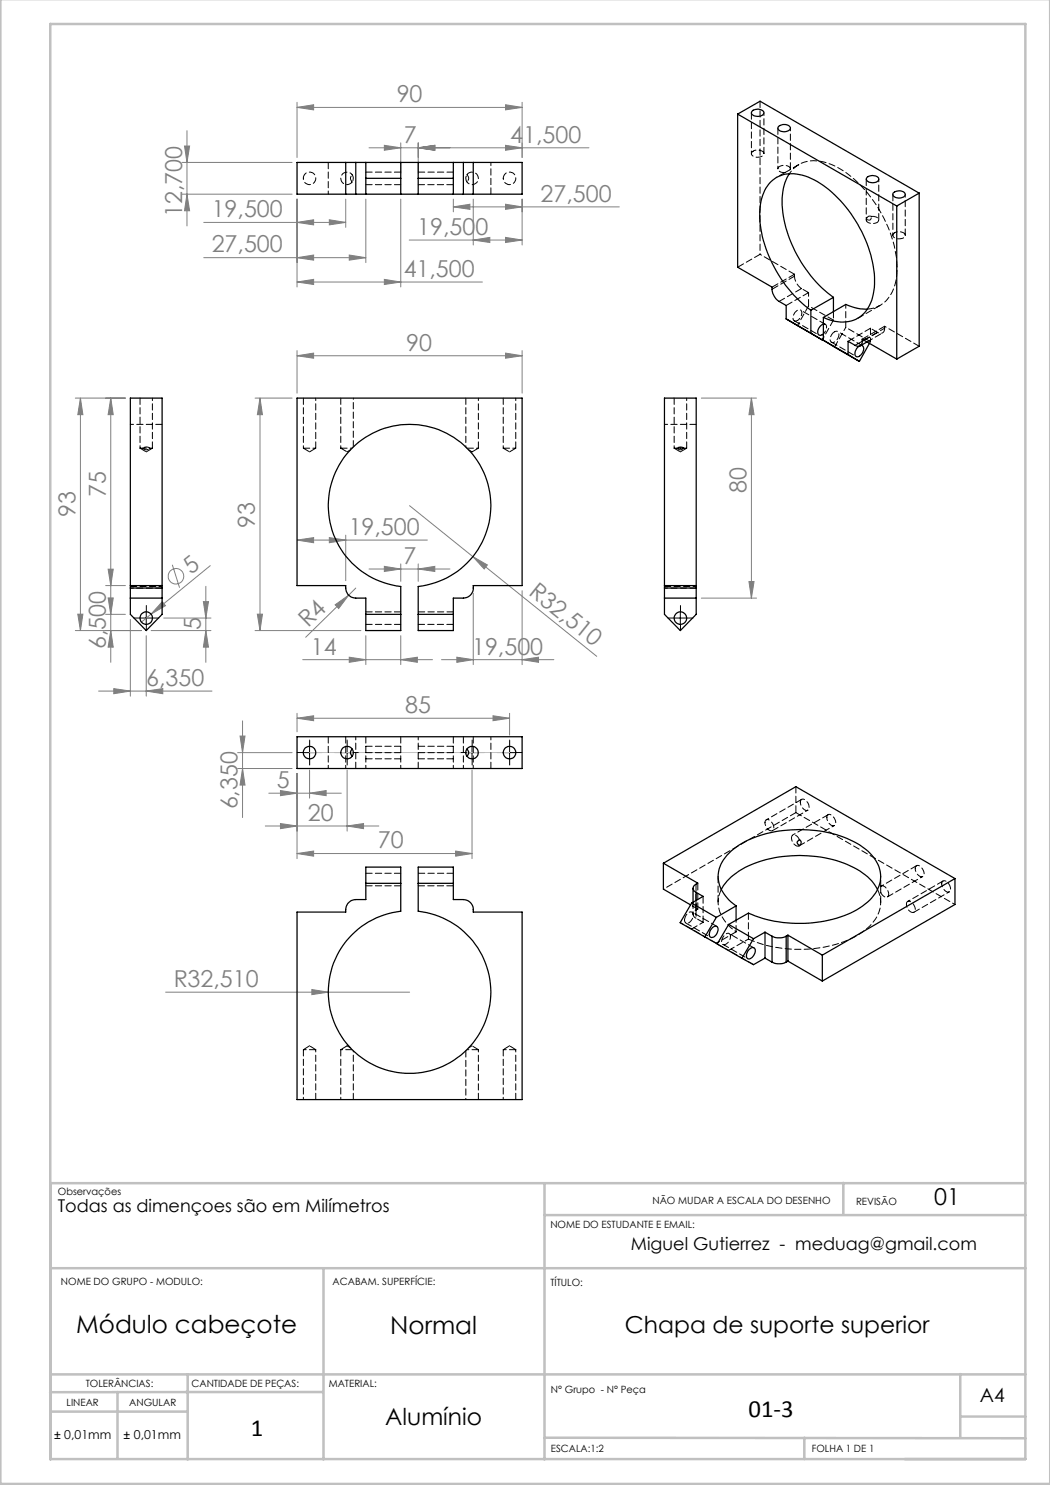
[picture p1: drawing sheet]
<svg xmlns="http://www.w3.org/2000/svg" width="210mm" height="297mm" viewBox="0 0 210 297" stroke-linecap="round" stroke-linejoin="round" font-family="sans-serif">
<g fill="none" stroke="#808080" stroke-width=".2">
<path d="M36.4 38.8h22M36.4 32.5h22M36.9 29.2h1l-.5 3.3zM37.4 38.8l.5 3.4h-1zM37.4 26.1v19.1M59.4 21.5l3.3-.5v1zM59.4 20.5v11M59.4 39.8v17.6M59.4 21.5h45M69.1 39.8v5.7M73.2 39.8v12.7M73.8 29.6h44"/>
<path d="M76.9 29.1l3.3 .5-3.3 .5zM80.2 28.6v6.1M80.2 39.8v17.6M83.6 29.6l3.4-.5v1zM83.6 28.6v6.1M90.7 39.8v2.6M94.7 39.8v9.2M101.1 21l3.3 .5-3.3 .5zM101.1 29.1l3.3 .5-3.3 .5zM104.4 20.5v11M104.4 39.8v9.2M40.7 51.5h32.5"/>
<path d="M40.7 44.5h28.4M59.4 51.5l3.3-.5v1zM59.4 56.4l3.3-.5v1zM59.4 44.5l3.3-.5v1zM59.4 56.4h37.1M65.9 44l3.2 .5-3.2 .5zM69.8 51l3.4 .5-3.4 .5zM76.9 55.9l3.3 .5-3.3 .5zM81.8 48h22.6M90.7 41.4l3.3-.6v1.1zM90.7 41.4h33.2M94.7 48l3.3-.5v1z"/>
<path d="M101.1 40.8l3.3 .6-3.3 .5zM101.1 47.5l3.3 .5-3.3 .5zM15.1 79.6h10M16.1 79.6l.5 3.3h-1zM16.1 79.6v46.5M22.2 79.6l.4 3.3h-1zM22.2 79.6v52.9M51 79.6h7.4M52 79.6l.5 3.3h-1zM52 79.6v46.5M59.4 71.2l3.3-.6v1zM59.4 70.1v8.5"/>
<path d="M59.4 71.2h45M101.1 70.6l3.3 .6-3.3 .4zM104.4 70.1v8.5M140.3 79.6h11M150.3 79.6l.5 3.3h-1zM150.3 79.6v40M21.1 117.1h4M21.6 113.8h1l-.4 3.3zM21.6 119.6h1l-.4 3.3zM34.5 113l1.4 4.5M41.2 117.3v15.2M42.1 113.1l-11.9 9.7"/>
<path d="M59.4 108l3.3-.5v1zM59.4 108h26.1M65.9 107.5l3.2 .5-3.2 .5zM69.1 107v9.1M69.7 119l-8.6 8.5M71.2 117.6l-1.5 1.4M73.8 113.8h16.2M76.9 113.3l3.3 .5-3.3 .5zM80.2 112.8v3.5M81.9 101.1l12.7 10.2M83.6 113.8l3.4-.5v1zM83.6 112.8v3.5"/>
<path d="M94.6 111.3l2.9 1.7-.7 .8zM94.6 111.3l24.7 20M94.7 118.6v14.3M104.4 118.1v14.8M140.3 119.6h11M149.8 116.3h1l-.5 3.3zM15.1 126.1h13.2M15.6 122.8h1l-.5 3.3zM19.7 138.2h22.7M21.1 122.9h4M22.2 126.1l.4 3.3h-1zM22.8 137.7l3.3 .5-3.3 .5z"/>
<path d="M26.1 123.9v15.3M29.2 138.2l3.4-.5v1zM29.2 127.1v12.1M30.2 122.8l-1.9 1.6M30.2 126.1h12M32.5 120.3l.6 .8-2.9 1.7zM32.7 123.6h9.5M40.7 120.3h1l-.5 3.3zM41.2 126.1l.5 3.3h-1zM51 126.1h21.2M51.5 122.8h1l-.5 3.3zM60.5 131.9h26"/>
<path d="M67 121l2.7-2-2 2.7zM69.8 131.4l3.4 .5-3.4 .6zM73.2 127.1v5.8M80.2 131.9l3.3-.5v1.1zM80.2 127.1v5.8M88.3 131.9h22.5M91.4 131.4l3.3 .5-3.3 .6zM104.4 131.9l3.3-.5v1.1zM47.5 150.5h10.9M47.5 153.7h10.9M48 147.2h1l-.5 3.3zM48.5 153.7l.5 3.3h-1z"/>
<path d="M48.5 144.2v19.3M53.8 158.6h14.5M56.1 158.1l3.3 .5-3.3 .5zM59.4 143.6l3.3-.4v.9zM59.4 142.7v3.7M59.4 154.7v17M59.4 143.6h42.5M61.9 158.6l3.3-.5v1zM61.9 154v5.6M69.4 154v12.2M94.4 154v17.7M98.6 143.2l3.3 .4-3.3 .5z"/>
<path d="M101.9 142.7v4.3M53.1 165.2h22.7M56.1 164.7l3.3 .5-3.3 .5zM59.4 170.7l3.3-.5v1zM59.4 170.7h35M69.4 165.2l3.3-.5v1zM91.1 170.2l3.3 .5-3.3 .5zM33.1 198.4h48.8M62.4 197.9l3.3 .5-3.3 .5z"/>
<circle cx="35.2" cy="115.2" r="1.56"/>
</g>
<g fill="none" stroke="#000" stroke-width=".2" stroke-dasharray="15.2 1.3 1.3 1.3">
<path d="M28 123.6h-1.2M29.3 122.4v-1.3M29.3 124.9v1.2M30.5 123.6h1.3M134.8 123.6h-1.2M136.1 122.4v-1.3M136.1 124.9v1.2M137.3 123.6h1.3M60.7 150.5h-1.3M61.9 149.3v-1.3M61.9 151.8v1.2M63.2 150.5h1.2"/>
<path d="M68.2 150.5h-1.3M69.4 149.3v-1.3M69.4 151.8v1.2M70.7 150.5h1.2M93.2 150.5h-1.3M94.4 149.3v-1.3M94.4 151.8v1.2M95.7 150.5h1.2M100.7 150.5h-1.3M101.9 149.3v-1.3M101.9 151.8v1.2M103.2 150.5h1.2"/>
</g>
<path d="M28 123.6h2.5M29.2 122.4v2.5M134.8 123.6h2.5M136.1 122.4v2.5M60.7 150.5h2.4M61.9 149.3v2.5M68.2 150.5h2.5M69.4 149.3v2.5M93.2 150.5h2.5M94.4 149.3v2.5M100.6 150.5h2.6M101.9 149.3v2.5" fill="none" stroke="#000" stroke-width=".2"/>
<path d="M61.9 150.5h40" fill="none" stroke="#c0c0c0" stroke-width=".2" stroke-dasharray="15.2 1.3 1.3 1.3" stroke-dashoffset="6.7"/>
<g fill="none" stroke="#c0c0c0" stroke-width=".5">
<path d="M.1 -.1v296.9h209.9v-296.9M10.1 4.8h195v287h-195zM108.9 236.6v55.3M168.7 236.6v6.3M205.1 236.6h-195v55.3M10.1 253.6h195M64.7 253.6v38.3M108.9 243h96.2M10.4 274.9h194.7M23.5 278.4v13.3M37.3 278.4h27.3M37.5 278.4h-27.5"/>
<path d="M37.5 274.9v17M192.1 274.8v12.7M10.2 282.3h27.3M108.9 287.5l96.2 .2M160.9 287.5v4.3M192.1 283.3h13"/>
</g>
<g fill="#808080">
<path d="M62.4 197.9l3.3 .5-3.3 .5z"/>
<path d="M32.5 120.3l.6 .8-2.9 1.7z"/>
<path d="M67 121l2.7-2-2 2.7z"/>
<path d="M94.6 111.3l2.9 1.7-.7 .8z"/>
<path d="M104.4 131.9l3.3-.5v1.1zM91.4 131.4l3.3 .5-3.3 .6z"/>
<path d="M80.2 131.9l3.3-.5v1.1zM69.8 131.4l3.4 .5-3.4 .6zM101.1 21l3.3 .5-3.3 .5zM59.4 21.5l3.3-.5v1zM69.8 51l3.4 .5-3.4 .5zM59.4 51.5l3.3-.5v1zM76.9 55.9l3.3 .5-3.3 .5zM59.4 56.4l3.3-.5v1zM61.9 158.6l3.3-.5v1zM56.1 158.1l3.3 .5-3.3 .5zM69.4 165.2l3.3-.5v1zM56.1 164.7l3.3 .5-3.3 .5zM91.1 170.2l3.3 .5-3.3 .5zM59.4 170.7l3.3-.5v1zM98.6 143.2l3.3 .4-3.3 .5zM59.4 143.6l3.3-.4v.9z"/>
<path d="M59.4 71.2l3.3-.6v1zM101.1 70.6l3.3 .6-3.3 .4zM59.4 44.5l3.3-.5v1zM65.9 44l3.2 .5-3.2 .5zM76.9 29.1l3.3 .5-3.3 .5zM83.6 29.6l3.4-.5v1zM83.6 29.6l3.4-.5v1zM101.1 29.1l3.3 .5-3.3 .5zM90.7 41.4l3.3-.6v1.1zM101.1 40.8l3.3 .6-3.3 .5zM94.7 48l3.3-.5v1zM101.1 47.5l3.3 .5-3.3 .5z"/>
<path d="M76.9 113.3l3.3 .5-3.3 .5zM83.6 113.8l3.4-.5v1z"/>
<path d="M22.8 137.7l3.3 .5-3.3 .5zM29.2 138.2l3.4-.5v1z"/>
<path d="M65.9 107.5l3.2 .5-3.2 .5zM59.4 108l3.3-.5v1z"/>
<path d="M51.5 122.8h1l-.5 3.3zM52 79.6l.5 3.3h-1zM37.4 38.8l.5 3.4h-1zM36.9 29.2h1l-.5 3.3zM41.2 126.1l.5 3.3h-1zM40.7 120.3h1l-.5 3.3z"/>
<path d="M150.3 79.6l.5 3.3h-1zM149.8 116.3h1l-.5 3.3zM16.1 79.6l.5 3.3h-1zM15.6 122.8h1l-.5 3.3zM22.2 79.6l.4 3.3h-1zM21.6 113.8h1l-.4 3.3zM21.6 119.6h1l-.4 3.3zM22.2 126.1l.4 3.3h-1zM48 147.2h1l-.5 3.3zM48.5 153.7l.5 3.3h-1z"/>
</g>
<g fill="none" stroke="#000" stroke-width=".25">
<path d="M69.1 38.8h2.1M69.1 32.5h2.1M69.1 32.5h-9.7v6.3h9.7M69.1 32.5v6.3M71.2 38.8h9M71.2 32.5h9M71.2 32.5v6.3M73.2 32.5v6.3M73.2 35.7h7M80.2 38.8h3.4M80.2 32.5h3.4M80.2 32.5v6.3"/>
<path d="M83.6 32.5v6.3M83.6 38.8h9.1M83.6 35.7h7.1M83.6 32.5h9.1M90.7 32.5v6.3M92.7 38.8h2M92.7 32.5h2M92.7 32.5v6.3M94.7 32.5h9.7v6.3h-9.7M94.7 32.5v6.3M147.5 22.8v30.6l6.9 4a3.2 3.2 0 0 0 1.4 2.9l1.4 .8v2.7M147.5 22.8l31.9 18.4"/>
<path d="M147.5 22.8l4.5-2.6 31.8 18.4M150.5 22.2a1.59 1.59 0 0 1 2.3 .3 1.41 1.41 0 0 1-2.2 .5l-.3-.3zM155.8 25.2a1.58 1.58 0 0 1 2.3 .4 1.43 1.43 0 0 1-2.2 .5l-.3-.5zM157.9 34.7a12.9 12.9 0 0 0-.9 10.1 26.3 26.3 0 0 0 9.7 14.7M173.5 35.4a1.66 1.66 0 0 1 2.3 .4 1.36 1.36 0 0 1-2.2 .5l-.4-.5zM178.6 38.6a1.57 1.57 0 0 1 2.4 .2 1.24 1.24 0 0 1-1.7 .7 .67 .67 0 0 1-.7-.9zM183.8 38.6l-4.4 2.6M183.8 38.6v30.6l-4.4 2.6M166.7 59.5l-4.5 2.6M166.7 59.5v2.8M179.4 41.2v30.6M59.4 79.6h45v37.5h-9.7a2.08 2.08 0 0 1-2 2.5h-2v6.5h-7.1v-8.8a16.3 16.3 0 0 0 12.1-24.8 16.3 16.3 0 0 0-27.6 0 16.3 16.3 0 0 0 12.1 24.8v8.8h-7v-6.5h-2a2.11 2.11 0 0 1-2.1-2.5h-9.7z"/>
<path d="M157.2 63.8l5 2.8M157.2 63.8l7.2 4.2M162.2 62.1a26 26 0 0 1-10.3-18.5 9.2 9.2 0 0 1 2.6-7.5 7.1 7.1 0 0 1 7.7-.4 24.2 24.2 0 0 1 11.2 13 17.3 17.3 0 0 1 1 11.3 6.1 6.1 0 0 1-8 4.1l-1.7-.6M162.2 62.1v4.5M162.2 66.6l2.2 1.4M164.7 64.8a1.46 1.46 0 0 0-.9 2.2l.3 .1 .6-.3M164.7 68l4.9 2.9M164.7 63.5v4.5M164.7 68l7.2 4.3M164.7 67.6l-.3 .4M169.6 70.9l2.3 1.4M172.2 69.1a.76 .76 0 0 1 .6 .5 .76 .76 0 0 1-.2 .8 1.04 1.04 0 0 1-1.5 .8 1.6 1.6 0 0 1 .7-2"/>
<path d="M172.4 68.3a.86 .86 0 0 1-.4 .9 .86 .86 0 0 1-1-.1l-1.4-.8v2.6M172.4 68.3v-.5l7 4M172.8 68l-.4 .3M173.4 68.4l-1.4 .8M173.5 61.8a8.9 8.9 0 0 1-4.3-.9l-4.5 2.6M173.9 68.7l-2 3.6M26.1 117.6v2M26.1 117.1h6.3M26.1 117.6v-38h6.3v38M26.1 119.6h6.3M26.1 117.6h6.3M26.1 119.6v3.3l3.1 3.2 3.2-3.2v-3.3"/>
<path d="M32.4 117.6v2M132.9 117.6v2M132.9 117.1h6.3M132.9 117.6v-38h6.3v38M132.9 119.6h6.3M132.9 119.6v3.3l3.2 3.2 3.1-3.2v-3.3M132.9 117.6h6.3M139.2 117.6v2M73.2 122.9h7M83.6 122.9h7.1M59.4 147.4h45v6.3h-45zM70.4 149.8l-.3 .6 .3 .9"/>
<path d="M93.4 149.8l.3 .6-.3 .9M73.2 176.7h7M83.6 176.7h7.1M132.7 172.6l6.9 4a1.01 1.01 0 0 0-.8 1.6l.4 .3M132.7 172.6l26.5-15.3 31.8 18.4M132.7 172.6v5.2l5.4 3.2M138.6 177.7v2.7M139.2 178.5l1.4 .8-2.3 1.3M139.2 178.5v1.6M144.3 177.9a13.3 13.3 0 0 1 8.2-5.8 25.9 25.9 0 0 1 18.9 1.7 10 10 0 0 1 4.1 4.1M159.9 167.9a.69 .69 0 0 1 0 1.2l-.5-.6zM191 175.7l-26.5 15.3"/>
<path d="M191 175.7v5.2l-26.5 15.3M59.4 182.4h9.7a2.08 2.08 0 0 1 2.1-2.5h2v-6.5h7v8.8a16.3 16.3 0 0 0-12.4 24.3 16.3 16.3 0 0 0 27.2 1.5 16.3 16.3 0 0 0-9.7-25.5l-1.7-.3v-8.8h7.1v6.5h2a2.07 2.07 0 0 1 2 2.5h9.7v37.5h-45zM138.3 180.6l5 2.9M138.3 180.6l-2.3 3.9 5 2.9M141 187.4l2.3 1.3 .4-.3M142.5 185.5a.66 .66 0 0 1 1-.1 .66 .66 0 0 1 0 1 1.12 1.12 0 0 1-1.5 1 1.66 1.66 0 0 1 .5-1.9zM143.3 183.5l-2.3 3.9M145.7 184.9l5 2.8M145.7 184.9l-2.3 3.9 5 2.9M147.2 181.2a7.2 7.2 0 0 1-3.5-6.9 8.9 8.9 0 0 1 4.7-5.6 25.2 25.2 0 0 1 23.6 .3 7.7 7.7 0 0 1 4.1 6.8 8.5 8.5 0 0 1-4.7 6.1 25.8 25.8 0 0 1-21.7 .7l-4 2.3M147.2 181.2l-3.9 2.3M147.2 181.2v2.8"/>
<path d="M149.8 189.9a.7 .7 0 0 1 1-.3 .7 .7 0 0 1 .2 1.1 1.3 1.3 0 0 1-1.5 1 1.39 1.39 0 0 1 .3-1.8zM150.7 187.7l-2.3 4M153 186.4l1.4 .9M153 186.4l-2.3 1.3M153 186.4v5.2M153 191.6l-2.3 1.3-2.3-1.2M153 191.6l1.4 .8M154.4 187.3a3.3 3.3 0 0 0 2.8 0M154.4 192.4a3.3 3.3 0 0 0 2.8 0M154.4 187.3v5.1M157.2 187.3v5.1M157.6 187l6.9 4"/>
<path d="M157.6 187l-.4 .3M157.6 192.2l6.9 4M157.6 187v5.2M157.6 192.2l-.4 .2M164.5 191v5.2"/>
<circle cx="29.2" cy="123.6" r="1.25"/>
<circle cx="136.1" cy="123.6" r="1.24"/>
<circle cx="61.9" cy="150.5" r="1.25"/>
<circle cx="69.4" cy="150.5" r="1.25"/>
<circle cx="94.4" cy="150.5" r="1.25"/>
<circle cx="101.9" cy="150.5" r="1.27"/>
</g>
<g fill="none" stroke="#000" stroke-width=".2" stroke-dasharray="1.3 .6">
<path d="M60.7 35.7a1.25 1.25 0 0 1 1.8-1.1 1.25 1.25 0 0 1 .3 2 1.25 1.25 0 0 1-2.1-.5v-.4M65.7 32.5v6.3M70.4 34.9a1.22 1.22 0 0 1 0 1.5M70.4 36.4l-.3-.6 .3-.9M70.4 36.4a1.25 1.25 0 0 1-1.8 .2 1.25 1.25 0 0 1 0-1.9 1.25 1.25 0 0 1 1.8 .2M73.2 36.9h7M80.2 34.4h-7M83.6 36.9h7.1M90.7 34.4h-7.1M93.4 36.4a1.22 1.22 0 0 1 0-1.5M93.4 34.9l.3 .6-.3 .9M93.4 34.9a1.25 1.25 0 0 1 1.9-.2 1.25 1.25 0 0 1 0 1.9 1.25 1.25 0 0 1-1.9-.2"/>
<path d="M98.2 38.8v-6.3M100.6 35.7a1.25 1.25 0 0 1 1.8-1.2 1.25 1.25 0 0 1 .3 2.1 1.25 1.25 0 0 1-2-.7l-.1-.2M150.3 22.6v8.1M150.6 30.2a.61 .61 0 0 0-.3 .8 .61 .61 0 0 0 .7 .4 1.41 1.41 0 0 0 1.8-.7 1.54 1.54 0 0 0-2.2-.5M152 20.2v30.7M152.8 30.7v-8.1M155.6 25.6v8.2M157 34.5l1.1-.6M157 34.5l-1.7 1M158.1 33.9a1.37 1.37 0 0 0-2.1-.6 .63 .63 0 0 0-.4 .7 .63 .63 0 0 0 .7 .5h.7M158.1 33.8v-8.2M159.8 32.9l-1.8 1"/>
<path d="M173.2 35.8v8.2M178.6 38.9v8.2M152 50.9l-4.5 2.5M158.9 54.9l-6.9-4M158.9 54.9l-4.5 2.5M158.9 55.2l-4.5 2.7M158.9 55.2v-.3M160.3 57.7a3.2 3.2 0 0 1-1.4-2.5M161.7 58.5l-4.5 2.6M161.7 58.5l-1.4-.8M173.3 43.9a1.07 1.07 0 0 0 1.5 .8 .72 .72 0 0 0 .8-.3 .72 .72 0 0 0 0-.8l-.4-.2-.9-.1M173.3 43.9l.7 .1 .3-.7"/>
<path d="M174.3 43.3a.69 .69 0 0 0-1 .6M175.8 44v-8.2M178.9 46.6a.6 .6 0 0 0-.3 .7 .6 .6 0 0 0 .7 .4 1.3 1.3 0 0 0 1.7-.7 1.51 1.51 0 0 0-2.1-.4M181 47.1v-8.2M28 79.6v10M60.7 79.6v10M68.2 79.6v10M93.2 79.6v9.8M100.6 79.6v10M134.8 79.6v10M155.8 60.3l4.5-2.6M158.9 64.2l4.9 2.8"/>
<path d="M159.5 64.1a.57 .57 0 0 1-.7 0 .57 .57 0 0 1-.2-.7 1.51 1.51 0 0 1 1.4-1.4 1.34 1.34 0 0 1-.5 2.1M161.7 61.2l-2.2 3.9M161.7 61.2v-2.7M164.7 64.8a.54 .54 0 0 1 .6 .2 .54 .54 0 0 1 0 .7l-.1 .4-.5 .7M165.1 64.9l-5-2.9M166.3 68.4l4.9 2.9M166.7 64l-2 3.6M166.7 62.3v1.7M166.7 64l-5-2.8M166.9 66.4a1.54 1.54 0 0 0-.7 2 1.3 1.3 0 0 0 1.5-1.2 .62 .62 0 0 0 0-.7 .62 .62 0 0 0-.6-.2l-.2 .1M166.9 69.4l2.3-3.9M169.2 65.5v-4.6"/>
<path d="M171.6 63.7l4.4-2.6M172.2 69.1l-.4 .1M172.5 69.1l-5-2.8M172.8 68l4.1-2.4M173.4 68.4l3.1-1.8M173.5 61.8a6 6 0 0 0 5.5-5 19.9 19.9 0 0 0-2.2-13 23.7 23.7 0 0 0-10.1-10.7 7.1 7.1 0 0 0-7.7 .4l-1.1 1.2M173.9 68.7l.2-.4M174.1 65.6l-4.5 2.7M174.1 65.6v2.7M174.1 68.3l-4.9-2.8M175.5 66.5l-4.5 2.6M175.5 66.5l-1.4-.9"/>
<path d="M176.9 65.3l-4.5 2.5M176.9 65.3v.3M176.9 65.6a.87 .87 0 0 1-.4 1 .87 .87 0 0 1-1-.1M183.8 69.2l-6.9-3.9M28 89.6h2.5M28 89.6l1.2 .8M28.5 89.6l.6 .4 .9-.4M29.2 90.4l1.3-.8M30 89.6a1.22 1.22 0 0 0-1.5 0M30.5 89.6v-10M32.4 84.9h-6.3M60.7 89.6h2.4"/>
<path d="M60.7 89.6l1.2 .8M61.9 90.4l1.2-.8M63.1 89.6v-10M68.2 89.6h2.2M68.2 89.6l1.2 .8M69.4 90.4l.7-.4M70.7 89.4v-9.8M93.4 89.6h2.3M93.7 90l.7 .4M94.4 90.4l1.3-.8M95.7 89.6v-10M100.6 89.6h2.6"/>
<path d="M100.6 89.6l1.3 .8M101.9 90.4l1.3-.8M103.2 89.6v-10M134.8 89.6h1.3M134.8 89.6l1.3 .8M135.4 89.6l.5 .4 .9-.4M136.1 89.6h1.2M136.1 90.4l1.2-.8M136.8 89.6a1.17 1.17 0 0 0-1.4 0M137.3 89.6v-10M139.2 84.9h-6.3M26.1 117.3h6.3"/>
<path d="M32.4 117.6h-6.3M132.9 117.3h6.3M139.2 117.6h-6.3M73.2 124.9h7M80.2 122.4h-7M83.6 124.9h7.1M90.7 122.4h-7.1M65.7 147.4v6.3M69.1 147.4v6.3M71.2 153.7v-6.3M73.2 147.4v6.3M73.2 151.8h7"/>
<path d="M80.2 147.4v6.3M80.2 150.5h-7M80.2 149.3h-7M83.6 153.7v-6.3M83.6 151.8h7.1M90.7 147.4v6.3M90.7 150.5h-7.1M90.7 149.3h-7.1M92.7 147.4v6.3M94.7 147.4v6.3M98.2 153.7v-6.3M159.2 157.3v5.2"/>
<path d="M160.3 159.9l-7.1 4.1M73.2 177.2h7M80.2 174.7h-7M83.6 177.2h7.1M90.7 174.7h-7.1M143.6 175.3v5.2M144.3 177.9a6.1 6.1 0 0 0 1.5 7.3l1.4 1.2M153 164.5a.6 .6 0 0 1 .5-.6 .6 .6 0 0 1 .7 .3 1.32 1.32 0 0 1 .2 2 1.51 1.51 0 0 1-1.4-1.7M154.5 166.1l7.1-4.1M159.2 162.5l31.8 18.4M159.2 162.5l-26.5 15.3M159.8 169.2l7.1-4.1"/>
<path d="M159.9 169.1a1.36 1.36 0 0 1-1.6-1.5 .62 .62 0 0 1 .5-.7 .62 .62 0 0 1 .7 .4l.4 .6M160.1 160.4a.61 .61 0 0 1 .4-.6 .61 .61 0 0 1 .7 .4 1.37 1.37 0 0 1 .3 1.9 1.56 1.56 0 0 1-1.4-1.7M165.4 163.5a.55 .55 0 0 1 .3-.6 .55 .55 0 0 1 .7 .2 1.36 1.36 0 0 1 .4 2 1.51 1.51 0 0 1-1.4-1.6M165.6 162.9l-7.1 4.1M176.1 177.3v1.2M176.1 177.3a1.08 1.08 0 0 1 1.5 .9 .69 .69 0 0 1 .1 .9 .69 .69 0 0 1-.8 .2l-.8-.8M176.1 177.3v-2M177.5 179.4l7-4.1M183.1 173.7a.61 .61 0 0 1 .4-.6 .61 .61 0 0 1 .7 .3 1.32 1.32 0 0 1 .3 1.9 1.51 1.51 0 0 1-1.4-1.6M183.3 173.1l-7.1 4.1M188.3 176.8a.61 .61 0 0 1 .5-.7 .61 .61 0 0 1 .7 .4 1.17 1.17 0 0 1 .2 1.9 1.69 1.69 0 0 1-1.4-1.6M188.6 176.2l-7.1 4.1"/>
<path d="M136.9 184a1.51 1.51 0 0 1 1.5-1.6 1.41 1.41 0 0 1-.6 2.2 .56 .56 0 0 1-.6 0 .56 .56 0 0 1-.3-.6M137.2 184.6l4.9 2.9M138.3 185.8l-2.3-1.3M138.3 185.8l2.3-1.3M138.6 180.4v2.4M139.2 182v-5.2M139.2 183.7a.85 .85 0 0 1-.6-.9 .85 .85 0 0 1 .6-.8M139.2 182l.4-.2M139.2 180.1v3.6M139.6 181.8v-5.2M139.6 181.8l-1.5-.8M140.6 184.5v-5.2"/>
<path d="M140.6 184.5l-1.4-.8M143.3 188.7l-5-2.9M143.4 185.3l-5-2.9M143.4 188.8l2.3 1.3M144.6 188.9l4.9 2.8M145.7 190.1l4-2.3M146.1 187.3a.6 .6 0 0 0-.5-.7 .6 .6 0 0 0-.7 .4 1.32 1.32 0 0 0-.3 1.9 1.51 1.51 0 0 0 1.5-1.6M147.2 186.4v-2.4M147.2 186.4l-3.5 2M149.7 182.6v5.2M149.7 187.8a25.8 25.8 0 0 0 21.7-.7 8.3 8.3 0 0 0 4.7-6.6l-.2-1.5-.4-1.1M150.7 192.9l-5-2.8"/>
<path d="M150.8 189.6l-5-2.9M176.1 180.5v-2M181.3 180.9a.55 .55 0 0 1 .3-.7 .55 .55 0 0 1 .7 .2 1.36 1.36 0 0 1 .4 2.1 1.51 1.51 0 0 1-1.4-1.6M182.8 182.5l7.1-4.1M60.7 209.9v10M61.9 209.2l-1.2 .7M63.1 209.9h-2.4M63.1 219.9v-10M63.1 209.9l-1.2-.7M68.2 209.9v10M69.4 209.2l-1.2 .7M70.1 209.6l-.7-.4"/>
<path d="M70.4 209.9h-2.2M70.7 219.9v-9.8M93.2 210.1v9.8M94.4 209.2l-.7 .4M95.7 209.9h-2.3M95.7 219.9v-10M95.7 209.9l-1.3-.7M100.6 209.9v10M101.9 209.2l-1.3 .7M103.2 209.9h-2.6M103.2 219.9v-10M103.2 209.9l-1.3-.7"/>
</g>
<g font-size="4.9">
<text x="15.2" y="266.6">Módulo cabeçote</text>
<text x="78.1" y="266.8">Normal</text>
<text x="50.2" y="287.3">1</text>
<text x="149.7" y="283.4">01-3</text>
</g>
<g font-size="4.7" fill="#808080">
<text x="79.3" y="20.4">90</text>
<text x="80.8" y="28.5">7</text>
<text x="102" y="28.5">41,500</text>
<text x="108.1" y="40.3">27,500</text>
<text x="36.4" y="43.4" transform="rotate(-90 36.4 43.4)">12,700</text>
<text x="42.3" y="43.4">19,500</text>
<text x="83.4" y="47">19,500</text>
<text x="42.3" y="50.5">27,500</text>
<text x="80.7" y="55.4">41,500</text>
<text x="81.3" y="70.1">90</text>
<text x="21.1" y="99.3" transform="rotate(-90 21.1 99.3)">75</text>
<text x="149.3" y="98.6" transform="rotate(-90 149.3 98.6)">80</text>
<text x="15.1" y="103.4" transform="rotate(-90 15.1 103.4)">93</text>
<text x="51" y="105.7" transform="rotate(-90 51 105.7)">93</text>
<text x="69.7" y="107">19,500</text>
<text x="80.7" y="112.8">7</text>
<text x="38.3" y="115" transform="rotate(-39 38.3 115)">5</text>
<text x="105.6" y="118.9" transform="rotate(39 105.6 118.9)">R32,510</text>
<text x="61.6" y="125.7" transform="rotate(-44 61.6 125.7)">R4</text>
<text x="21.1" y="129.9" transform="rotate(-90 21.1 129.9)">6,500</text>
<text x="40.2" y="126.1" transform="rotate(-90 40.2 126.1)">5</text>
<text x="62.2" y="130.9">14</text>
<text x="94.4" y="130.9">19,500</text>
<text x="29.2" y="137.2">6,350</text>
<text x="81.1" y="142.6">85</text>
<text x="47.5" y="161.9" transform="rotate(-90 47.5 161.9)">6,350</text>
<text x="55.4" y="157.6">5</text>
<text x="61.6" y="164.2">20</text>
<text x="75.6" y="169.7">70</text>
<text x="34.7" y="197.4">R32,510</text>
</g>
<g font-size="4.7">
<text x="186.8" y="240.9">01</text>
<text x="125" y="266.6">Chapa de suporte superior</text>
<text x="77.1" y="285">Alumínio</text>
</g>
<text font-size="3.9" x="196" y="280.4">A4</text>
<g font-size="3.5">
<text x="11.6" y="242.4">Todas as dimençoes são em Milímetros</text>
<text x="126.2" y="250.1">Miguel Gutierrez - meduag@gmail.com</text>
</g>
<g font-size="2.5">
<text x="10.8" y="287.8">± 0,01mm</text>
<text x="24.7" y="287.8">± 0,01mm</text>
</g>
<g font-size="2">
<text x="11.6" y="239.1">Observações</text>
<text x="110.1" y="245.5">NOME DO ESTUDANTE E EMAIL:</text>
<text x="130.5" y="240.8">NÃO MUDAR A ESCALA DO DESENHO</text>
<text x="171.2" y="241">REVISÃO</text>
<text x="12.2" y="256.9">NOME DO GRUPO - MODULO:</text>
<text x="66.5" y="256.9">ACABAM. SUPERFÍCIE:</text>
<text x="110.1" y="257.1">TÍTULO:</text>
<text x="13.3" y="281.2">LINEAR</text>
<text x="17.1" y="277.4">TOLERÂNCIAS:</text>
<text x="25.8" y="281.2">ANGULAR</text>
<text x="38.3" y="277.4">CANTIDADE DE PEÇAS:</text>
<text x="65.8" y="277.4">MATERIAL:</text>
<text x="110.2" y="278.5">N° Grupo - N° Peça</text>
<text x="110.2" y="290.5">ESCALA:1:2</text>
<text x="162.4" y="290.4">FOLHA 1 DE 1</text>
</g>
</svg>
